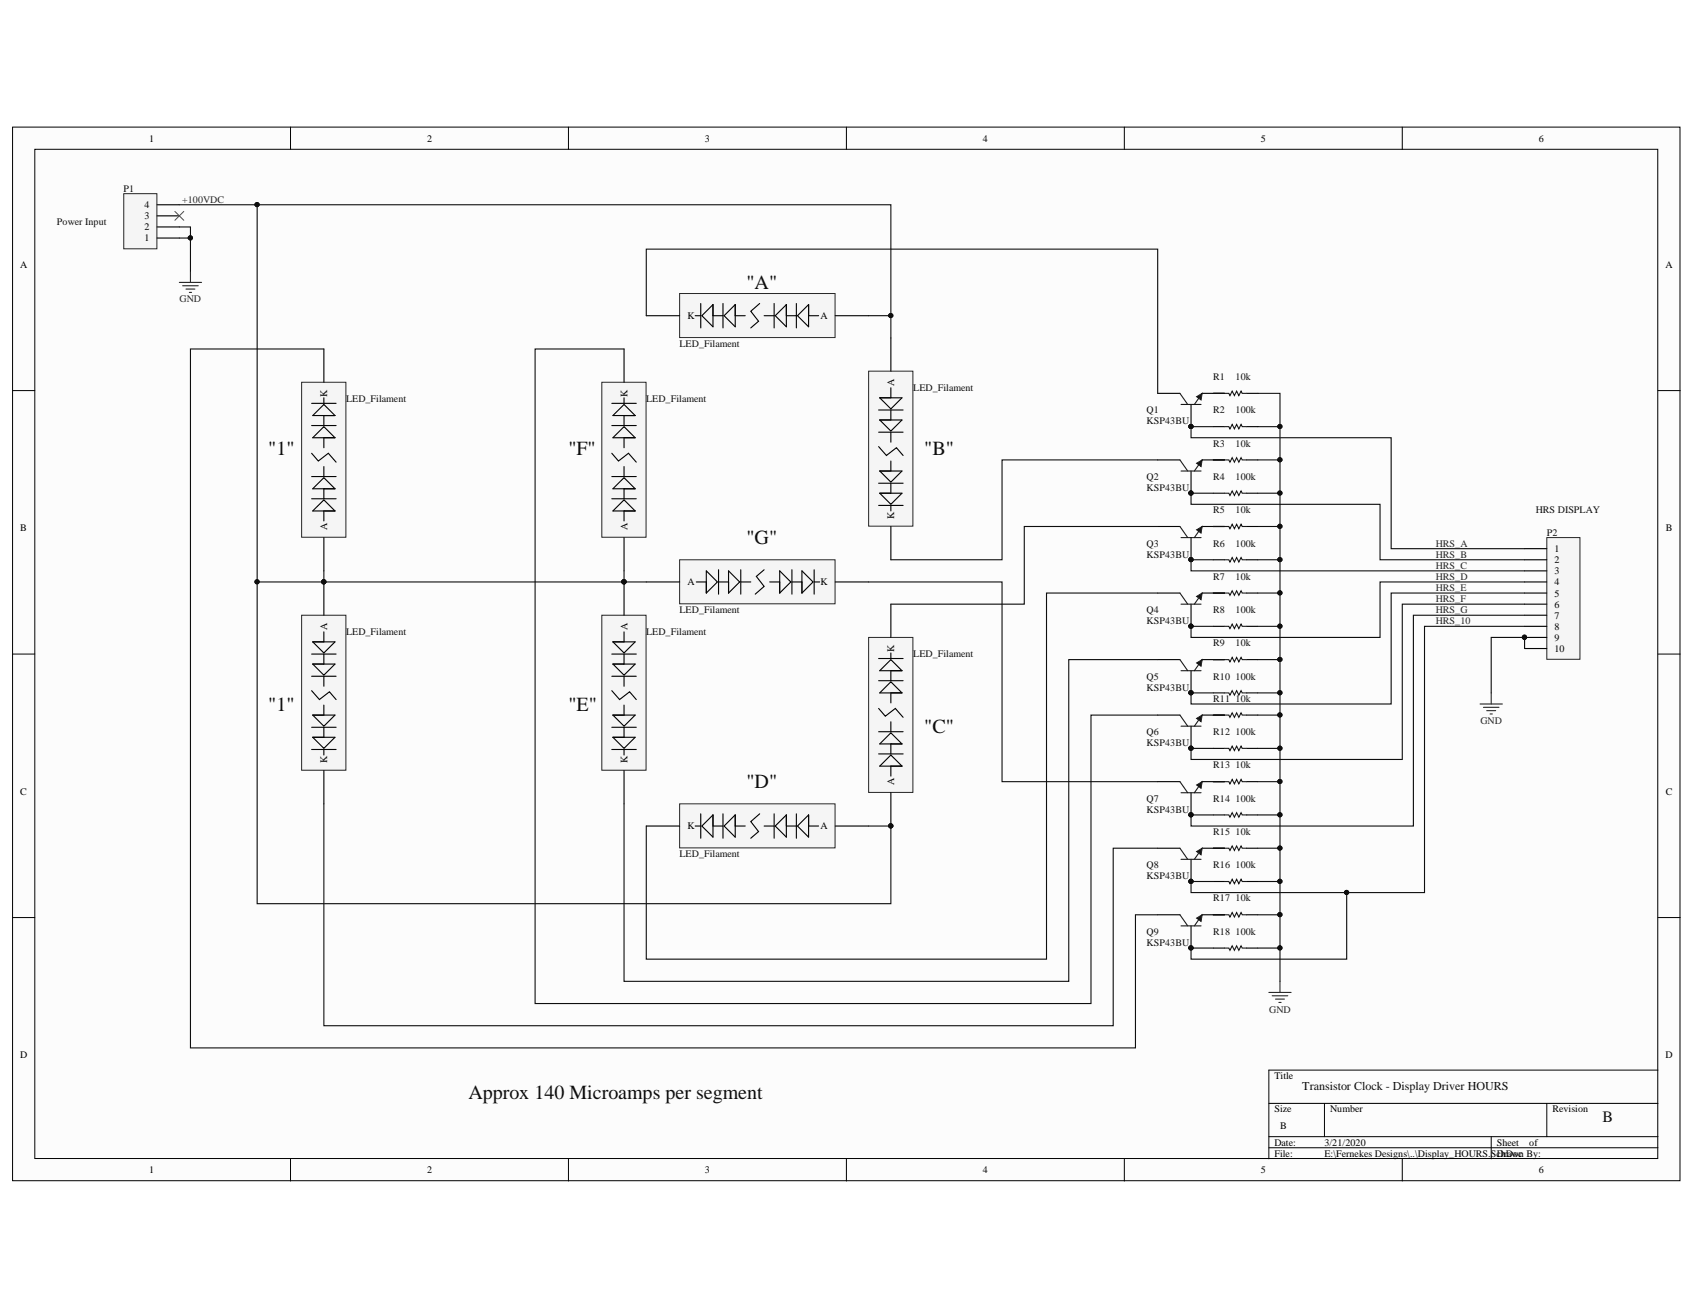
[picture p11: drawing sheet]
<svg xmlns="http://www.w3.org/2000/svg" width="279mm" height="216mm" viewBox="0 0 279 216" stroke-linecap="round" stroke-linejoin="round" font-family="sans-serif">
<g fill="#fcfcfc" stroke="#000" stroke-width=".17">
<path d="M2.1 21h275.2v173.9h-275.2z"/>
<path d="M5.7 24.6h267.9v166.6h-267.9z"/>
</g>
<g fill="none" stroke="#000" stroke-width=".17">
<path d="M47.9 21v3.6M93.8 21v3.6M139.7 21v3.6M185.6 21v3.6M231.4 21v3.6M2.1 64.5h3.6M273.6 64.5h3.7M2.1 108h3.6M273.6 108h3.7M2.1 151.5h3.6M273.6 151.5h3.7M273.6 176.6h-64.2v14.7"/>
<path d="M47.9 191.3v3.6M93.8 191.3v3.6M139.7 191.3v3.6M185.6 191.3v3.6M209.4 182.1h64.2M209.4 187.6h64.2M209.4 189.5h64.2M218.6 182.1v5.5M231.4 191.3v3.6M246.1 187.6v3.7M255.3 182.1v5.5"/>
</g>
<path d="M99.3 101.6h7.3v25.5h-7.3z" fill="#f5f5f5" stroke="#262626" stroke-width=".17"/>
<g fill="none" stroke="#000" stroke-width=".18">
<path d="M103 96.1v5.5M101 114l1.3 1.5 1.6-1.3 1.1 1.3M101 108h4M101 111.6h4M101.2 105.9h3.6l-1.8 1.9zM101.2 109.6h3.6l-1.8 1.8zM101.2 118h3.6l-1.8 1.9zM103 104.3v1.6M103 108v1.6M103 111.6v1.7M103 116.4v1.6M101 123.7h4"/>
<path d="M101 120h4M101.2 121.7h3.6l-1.8 1.8zM103 120v1.7M103 123.7v.9M103 127.2v5.5"/>
</g>
<circle cx="103" cy="96" r=".35" fill="#0e0e0e" stroke="#0e0e0e" stroke-width=".17"/>
<path d="M20.4 32h5.5v9.1h-5.5z" fill="#f5f5f5" stroke="#262626" stroke-width=".17"/>
<path d="M25.9 39.3h3.7M25.9 37.5h3.7M25.9 35.6h3.7M25.9 33.8h3.7" fill="none" stroke="#000" stroke-width=".18"/>
<path d="M99.3 63.1h7.3v25.6h-7.3z" fill="#f5f5f5" stroke="#262626" stroke-width=".17"/>
<g fill="none" stroke="#000" stroke-width=".18">
<path d="M103 57.6v5.5M101 74.8l1.1 1.3 1.6-1.3 1.3 1.5M101 78.7h4M101 66.6h4M101 70.2h4M101.2 68.6l1.8-1.8 1.8 1.8zM101.2 72.3l1.8-1.9 1.8 1.9zM103 65.7v.9M103 68.6v1.6M103 72.3v1.6M103 77v1.7M101 82.3h4"/>
<path d="M101.2 84.3l1.8-1.8 1.8 1.8zM101.2 80.7l1.8-1.9 1.8 1.9zM103 80.7v1.6M103 84.3v1.7M103 88.7v5.5"/>
</g>
<path d="M112.2 92.4h25.6v7.3h-25.6z" fill="#f5f5f5" stroke="#262626" stroke-width=".17"/>
<g fill="none" stroke="#000" stroke-width=".18">
<path d="M106.7 96.1h5.5M114.9 96.1h1.7M116.6 94.2l1.8 1.9-1.8 1.8zM118.6 96.1h1.6M118.6 94v4.1M120.2 94.2l1.9 1.9-1.9 1.8zM122.3 96.1h1.6M122.3 94v4.1M126.1 94l-1.3 1.1 1.3 1.7-1.5 1.3M127 96.1h1.7M128.7 94.2l1.8 1.9-1.8 1.8zM130.7 96.1h1.6"/>
<path d="M130.7 94v4.1M132.3 94.2l1.9 1.9-1.9 1.8zM134.4 96.1h.9M134.4 94v4.1M137.8 96.1h5.6"/>
</g>
<path d="M112.2 132.7h25.6v7.3h-25.6z" fill="#f5f5f5" stroke="#262626" stroke-width=".17"/>
<g fill="none" stroke="#000" stroke-width=".18">
<path d="M106.7 136.3h5.5M114.7 136.3h.9M115.6 134.3v4.1M115.8 136.3l1.9-1.8v3.7zM117.7 136.3h1.6M119.3 134.3v4.1M119.5 136.3l1.8-1.8v3.7zM121.3 136.3h1.7M125.4 134.3l-1.5 1.3 1.3 1.7-1.3 1.1M126.1 136.3h1.7M127.8 134.3v4.1M127.9 136.3l1.9-1.8v3.7z"/>
<path d="M129.8 136.3h1.6M131.4 134.3v4.1M131.6 136.3l1.8-1.8v3.7zM133.4 136.3h1.7M137.8 136.3h5.6"/>
</g>
<path d="M143.4 105.2h7.3v25.6h-7.3z" fill="#f5f5f5" stroke="#262626" stroke-width=".17"/>
<g fill="none" stroke="#000" stroke-width=".18">
<path d="M147 99.7v5.5M145 116.9l1.1 1.3 1.7-1.3 1.2 1.5M145 108.7h4M145 112.4h4M145.2 110.7l1.8-1.8 1.9 1.8zM145.2 114.4l1.8-1.9 1.9 1.9zM147 107.8v.9M147 110.7v1.7M147 114.4v1.6M147 119.1v1.7M145 124.4h4M145 120.8h4"/>
<path d="M145.2 126.5l1.8-1.9 1.9 1.9zM145.2 122.8l1.8-1.8 1.9 1.8zM147 122.8v1.6M147 126.5v1.6M147 130.9v5.4"/>
</g>
<circle cx="147" cy="136.3" r=".35" fill="#0e0e0e" stroke="#0e0e0e" stroke-width=".17"/>
<path d="M143.4 61.3h7.3v25.5h-7.3z" fill="#f5f5f5" stroke="#262626" stroke-width=".17"/>
<g fill="none" stroke="#000" stroke-width=".18">
<path d="M147 55.8v5.5M145 73.7l1.3 1.5 1.6-1.3 1.1 1.3M145 67.7h4M145 71.3h4M145 79.8h4M145.2 65.7h3.7l-1.9 1.8zM145.2 69.3h3.7l-1.9 1.9zM145.2 77.7h3.7l-1.9 1.9zM147 64v1.7M147 67.7v1.6M147 71.3v1.7M147 76.1v1.6"/>
<path d="M147 79.8v1.6M145 83.4h4M145.2 81.4h3.7l-1.9 1.8zM147 83.4v.9M147 86.9v5.5"/>
</g>
<path d="M112.2 48.4h25.6v7.3h-25.6z" fill="#f5f5f5" stroke="#262626" stroke-width=".17"/>
<g fill="none" stroke="#000" stroke-width=".18">
<path d="M106.7 52.1h5.5M114.7 52.1h.9M115.6 50.1v4M115.8 52.1l1.9-1.8v3.6zM117.7 52.1h1.6M119.3 50.1v4M119.5 52.1l1.8-1.8v3.6zM121.3 52.1h1.7M125.4 50.1l-1.5 1.3 1.3 1.6-1.3 1.1M126.1 52.1h1.7M127.8 50.1v4M127.9 52.1l1.9-1.8v3.6z"/>
<path d="M129.8 52.1h1.6M131.4 50.1v4M131.6 52.1l1.8-1.8v3.6zM133.4 52.1h1.7M137.8 52.1h5.6M191.1 129h3.6M196.6 130.9v3.6M198.4 129h3.7M200.2 134.5h1.9M205.7 129h1.9M205.7 134.5h1.9"/>
</g>
<path d="M194.7 129l1.3 1.9M194.9 130.9h3.3M198.4 129l-1.3 1.9M202.1 129h.7l.2 .4 .3-.7 .4 .7 .4-.7 .4 .7 .3-.7 .2 .3h.7M202.1 134.5h.7l.2 .4 .3-.8 .4 .8 .4-.8 .4 .8 .3-.8 .2 .4h.7" fill="none" stroke="#1c1c1c" stroke-width=".18"/>
<path d="M29.6 46.6h3.7M30.1 47.2h2.6M30.7 47.7h1.5M31.2 48.3h.4M31.4 44.8v1.8M209.4 163.8h3.7M210 164.4h2.5M210.5 164.9h1.5M211.1 165.5h.3M211.2 162v1.8" fill="none" stroke="#262626" stroke-width=".18"/>
<circle cx="196.5" cy="134.5" r=".35" fill="#0e0e0e" stroke="#0e0e0e" stroke-width=".17"/>
<path d="M197.5 129.6l.9-.6-.2 1.1z" fill="#1c1c1c"/>
<path d="M197.5 129.6l.9-.6-.2 1.1z" fill="none" stroke="#1c1c1c" stroke-width=".17"/>
<g fill="#0e0e0e" stroke="#0e0e0e" stroke-width=".17">
<circle cx="196.5" cy="134.5" r=".35"/>
<circle cx="196.5" cy="123.5" r=".35"/>
</g>
<path d="M191.1 118h3.6M196.6 119.9v3.6M198.4 118h3.7M205.7 118h1.9M200.2 123.5h1.9M205.7 123.5h1.9" fill="none" stroke="#000" stroke-width=".18"/>
<path d="M194.7 118l1.3 1.9M194.9 119.9h3.3M198.4 118l-1.3 1.9M202.1 118h.7l.2 .4 .3-.7 .4 .7 .4-.7 .4 .7 .3-.7 .2 .3h.7M202.1 123.5h.7l.2 .4 .3-.7 .4 .7 .4-.7 .4 .7 .3-.7 .2 .3h.7" fill="none" stroke="#1c1c1c" stroke-width=".18"/>
<path d="M197.5 118.6l.9-.6-.2 1.1z" fill="#1c1c1c"/>
<path d="M197.5 118.6l.9-.6-.2 1.1z" fill="none" stroke="#1c1c1c" stroke-width=".17"/>
<g fill="#0e0e0e" stroke="#0e0e0e" stroke-width=".17">
<circle cx="196.5" cy="123.5" r=".35"/>
<circle cx="196.5" cy="114.3" r=".35"/>
</g>
<path d="M191.1 108.9h3.6M196.6 110.7v3.7M198.4 108.9h3.7M200.2 114.4h1.9M205.7 108.9h1.9M205.7 114.4h1.9" fill="none" stroke="#000" stroke-width=".18"/>
<path d="M194.7 108.9l1.3 1.8M194.9 110.7h3.3M198.4 108.9l-1.3 1.8M202.1 108.9h.7l.2 .3 .3-.7 .4 .7 .4-.7 .4 .7 .3-.7 .2 .4h.7M202.1 114.4h.7l.2 .3 .3-.7 .4 .7 .4-.7 .4 .7 .3-.7 .2 .4h.7" fill="none" stroke="#1c1c1c" stroke-width=".18"/>
<path d="M197.5 109.4l.9-.5-.2 1.1z" fill="#1c1c1c"/>
<path d="M197.5 109.4l.9-.5-.2 1.1z" fill="none" stroke="#1c1c1c" stroke-width=".17"/>
<g fill="#0e0e0e" stroke="#0e0e0e" stroke-width=".17">
<circle cx="196.5" cy="114.3" r=".35"/>
<circle cx="196.5" cy="103.4" r=".35"/>
</g>
<path d="M191.1 97.9h3.6M196.6 99.7v3.7M198.4 97.9h3.7M205.7 97.9h1.9M200.2 103.4h1.9M205.7 103.4h1.9" fill="none" stroke="#000" stroke-width=".18"/>
<path d="M194.7 97.9l1.3 1.8M194.9 99.7h3.3M198.4 97.9l-1.3 1.8M202.1 97.9h.7l.2 .4 .3-.8 .4 .8 .4-.8 .4 .8 .3-.8 .2 .4h.7M202.1 103.4h.7l.2 .4 .3-.8 .4 .8 .4-.8 .4 .8 .3-.8 .2 .4h.7" fill="none" stroke="#1c1c1c" stroke-width=".18"/>
<path d="M197.5 98.4l.9-.5-.2 1.1z" fill="#1c1c1c"/>
<path d="M197.5 98.4l.9-.5-.2 1.1z" fill="none" stroke="#1c1c1c" stroke-width=".17"/>
<g fill="#0e0e0e" stroke="#0e0e0e" stroke-width=".17">
<circle cx="196.5" cy="103.4" r=".35"/>
<circle cx="196.5" cy="92.4" r=".35"/>
</g>
<path d="M191.1 86.9h3.6M196.6 88.7v3.7M198.4 86.9h3.7M200.2 92.4h1.9M205.7 86.9h1.9M205.7 92.4h1.9" fill="none" stroke="#000" stroke-width=".18"/>
<path d="M194.7 86.9l1.3 1.8M194.9 88.7h3.3M198.4 86.9l-1.3 1.8M202.1 86.9h.7l.2 .4 .3-.8 .4 .8 .4-.8 .4 .8 .3-.8 .2 .4h.7M202.1 92.4h.7l.2 .4 .3-.8 .4 .8 .4-.8 .4 .8 .3-.8 .2 .4h.7" fill="none" stroke="#1c1c1c" stroke-width=".18"/>
<path d="M197.5 87.5l.9-.6-.2 1.1z" fill="#1c1c1c"/>
<path d="M197.5 87.5l.9-.6-.2 1.1z" fill="none" stroke="#1c1c1c" stroke-width=".17"/>
<g fill="#0e0e0e" stroke="#0e0e0e" stroke-width=".17">
<circle cx="196.5" cy="92.4" r=".35"/>
<circle cx="196.5" cy="81.4" r=".35"/>
</g>
<path d="M191.1 75.9h3.6M196.6 77.7v3.7M198.4 75.9h3.7M205.7 75.9h1.9M200.2 81.4h1.9M205.7 81.4h1.9" fill="none" stroke="#000" stroke-width=".18"/>
<path d="M194.7 75.9l1.3 1.8M194.9 77.7h3.3M198.4 75.9l-1.3 1.8M202.1 75.9h.7l.2 .4 .3-.8 .4 .8 .4-.8 .4 .8 .3-.8 .2 .4h.7M202.1 81.4h.7l.2 .4 .3-.8 .4 .8 .4-.8 .4 .8 .3-.8 .2 .4h.7" fill="none" stroke="#1c1c1c" stroke-width=".18"/>
<path d="M197.5 76.5l.9-.6-.2 1.1z" fill="#1c1c1c"/>
<path d="M197.5 76.5l.9-.6-.2 1.1z" fill="none" stroke="#1c1c1c" stroke-width=".17"/>
<g fill="#0e0e0e" stroke="#0e0e0e" stroke-width=".17">
<circle cx="196.5" cy="81.4" r=".35"/>
<circle cx="196.5" cy="70.4" r=".35"/>
</g>
<path d="M191.1 64.9h3.6M196.6 66.8v3.6M198.4 64.9h3.7M200.2 70.4h1.9M205.7 64.9h1.9M205.7 70.4h1.9" fill="none" stroke="#000" stroke-width=".18"/>
<path d="M194.7 64.9l1.3 1.9M194.9 66.8h3.3M198.4 64.9l-1.3 1.9M202.1 64.9h.7l.2 .4 .3-.7 .4 .7 .4-.7 .4 .7 .3-.7 .2 .3h.7M202.1 70.4h.7l.2 .4 .3-.7 .4 .7 .4-.7 .4 .7 .3-.7 .2 .3h.7" fill="none" stroke="#1c1c1c" stroke-width=".18"/>
<path d="M197.5 65.5l.9-.6-.2 1.1z" fill="#1c1c1c"/>
<path d="M197.5 65.5l.9-.6-.2 1.1z" fill="none" stroke="#1c1c1c" stroke-width=".17"/>
<circle cx="196.5" cy="70.4" r=".35" fill="#0e0e0e" stroke="#0e0e0e" stroke-width=".17"/>
<path d="M244.3 116.2h3.6M244.8 116.8h2.6M245.4 117.3h1.4M245.9 117.9h.4M246.1 114.4v1.8" fill="none" stroke="#262626" stroke-width=".18"/>
<path d="M49.8 63.1h7.3v25.6h-7.3z" fill="#f5f5f5" stroke="#262626" stroke-width=".17"/>
<g fill="none" stroke="#000" stroke-width=".18">
<path d="M53.4 57.6v5.5M51.4 74.8l1.1 1.3 1.7-1.3 1.3 1.5M51.4 78.7h4.1M51.4 66.6h4.1M51.4 70.2h4.1M51.6 68.6l1.8-1.8 1.9 1.8zM51.6 72.3l1.8-1.9 1.9 1.9zM53.4 65.7v.9M53.4 68.6v1.6M53.4 72.3v1.6M53.4 77v1.7M51.4 82.3h4.1"/>
<path d="M51.6 84.3l1.8-1.8 1.9 1.8zM51.6 80.7l1.8-1.9 1.9 1.9zM53.4 80.7v1.6M53.4 84.3v1.7M53.4 88.7v5.5"/>
</g>
<path d="M49.8 101.6h7.3v25.5h-7.3z" fill="#f5f5f5" stroke="#262626" stroke-width=".17"/>
<g fill="none" stroke="#000" stroke-width=".18">
<path d="M53.4 96.1v5.5M51.4 114l1.3 1.5 1.7-1.3 1.1 1.3M51.4 108h4.1M51.4 111.6h4.1M51.6 105.9h3.7l-1.9 1.9zM51.6 109.6h3.7l-1.9 1.8zM51.6 118h3.7l-1.9 1.9zM53.4 104.3v1.6M53.4 108v1.6M53.4 111.6v1.7M53.4 116.4v1.6M51.4 123.7h4.1"/>
<path d="M51.4 120h4.1M51.6 121.7h3.7l-1.9 1.8zM53.4 120v1.7M53.4 123.7v.9M53.4 127.2v5.5"/>
</g>
<circle cx="53.4" cy="96" r=".35" fill="#0e0e0e" stroke="#0e0e0e" stroke-width=".17"/>
<path d="M255.3 88.7h5.4v20.1h-5.4z" fill="#f5f5f5" stroke="#262626" stroke-width=".17"/>
<g fill="none" stroke="#000" stroke-width=".18">
<path d="M251.6 90.6h3.7M251.6 92.4h3.7M251.6 94.2h3.7M251.6 96.1h3.7M251.6 97.9h3.7M251.6 99.7h3.7M251.6 101.6h3.7M251.6 103.4h3.7M251.6 105.2h3.7M251.6 107h3.7M191.1 151h3.6M196.6 152.8v3.7"/>
<path d="M198.4 151h3.7M200.2 156.5h1.9M205.7 151h1.9M205.7 156.5h1.9"/>
</g>
<g fill="#0e0e0e" stroke="#0e0e0e" stroke-width=".17">
<circle cx="251.6" cy="105.2" r=".35"/>
<circle cx="196.5" cy="156.5" r=".35"/>
</g>
<path d="M194.7 151l1.3 1.8M194.9 152.8h3.3M198.4 151l-1.3 1.8M202.1 151h.7l.2 .4 .3-.8 .4 .8 .4-.8 .4 .8 .3-.8 .2 .4h.7M202.1 156.5h.7l.2 .4 .3-.8 .4 .8 .4-.8 .4 .8 .3-.8 .2 .4h.7" fill="none" stroke="#1c1c1c" stroke-width=".18"/>
<path d="M197.5 151.5l.9-.5-.2 1.1z" fill="#1c1c1c"/>
<path d="M197.5 151.5l.9-.5-.2 1.1z" fill="none" stroke="#1c1c1c" stroke-width=".17"/>
<g fill="#0e0e0e" stroke="#0e0e0e" stroke-width=".17">
<circle cx="196.5" cy="156.5" r=".35"/>
<circle cx="196.5" cy="145.5" r=".35"/>
</g>
<path d="M191.1 140h3.6M196.6 141.8v3.7M198.4 140h3.7M200.2 145.5h1.9M205.7 140h1.9M205.7 145.5h1.9" fill="none" stroke="#000" stroke-width=".18"/>
<path d="M194.7 140l1.3 1.8M194.9 141.8h3.3M198.4 140l-1.3 1.8M202.1 140h.7l.2 .4 .3-.8 .4 .8 .4-.8 .4 .8 .3-.8 .2 .4h.7M202.1 145.5h.7l.2 .4 .3-.8 .4 .8 .4-.8 .4 .8 .3-.8 .2 .4h.7" fill="none" stroke="#1c1c1c" stroke-width=".18"/>
<path d="M197.5 140.6l.9-.6-.2 1.1z" fill="#1c1c1c"/>
<path d="M197.5 140.6l.9-.6-.2 1.1z" fill="none" stroke="#1c1c1c" stroke-width=".17"/>
<g fill="#0e0e0e" stroke="#0e0e0e" stroke-width=".17">
<circle cx="196.5" cy="145.5" r=".35"/>
<circle cx="103" cy="96" r=".35"/>
<circle cx="211.2" cy="70.4" r=".35"/>
<circle cx="211.2" cy="134.5" r=".35"/>
<circle cx="211.2" cy="129" r=".35"/>
<circle cx="211.2" cy="123.5" r=".35"/>
<circle cx="211.2" cy="118" r=".35"/>
<circle cx="211.2" cy="114.3" r=".35"/>
<circle cx="211.2" cy="108.9" r=".35"/>
<circle cx="211.2" cy="103.4" r=".35"/>
<circle cx="211.2" cy="97.9" r=".35"/>
<circle cx="211.2" cy="92.4" r=".35"/>
<circle cx="211.2" cy="86.9" r=".35"/>
<circle cx="211.2" cy="81.4" r=".35"/>
<circle cx="211.2" cy="75.9" r=".35"/>
<circle cx="31.4" cy="39.3" r=".35"/>
<circle cx="196.5" cy="70.4" r=".35"/>
<circle cx="196.5" cy="81.4" r=".35"/>
<circle cx="196.5" cy="92.4" r=".35"/>
<circle cx="196.5" cy="103.4" r=".35"/>
<circle cx="196.5" cy="114.3" r=".35"/>
<circle cx="196.5" cy="123.5" r=".35"/>
<circle cx="196.5" cy="134.5" r=".35"/>
<circle cx="147" cy="52.1" r=".35"/>
<circle cx="251.6" cy="105.2" r=".35"/>
<circle cx="211.2" cy="151" r=".35"/>
<circle cx="211.2" cy="145.5" r=".35"/>
<circle cx="211.2" cy="140" r=".35"/>
<circle cx="211.2" cy="156.5" r=".35"/>
<circle cx="42.4" cy="96" r=".35"/>
<circle cx="53.4" cy="96" r=".35"/>
<circle cx="222.2" cy="147.3" r=".35"/>
<circle cx="196.5" cy="156.5" r=".35"/>
<circle cx="42.4" cy="33.8" r=".35"/>
<circle cx="147" cy="136.3" r=".35"/>
</g>
<g fill="none" stroke="#0e0e0e" stroke-width=".18">
<path d="M29.6 39.3h1.8v5.5M29.6 33.8h117.4v18.3M29.6 37.5h1.8v1.8M42.4 33.8v115.4h104.6v-12.9h-3.6M53.4 57.6h-22v115.4h156v-22h3.7M103 57.6h-14.7v108h91.7v-47.6h11.1M106.7 52.1v-11h84.4v23.8M143.4 52.1h3.6v3.7M191.1 75.9h-25.7v16.5h-18.4M200.2 70.4h-3.6v1.9h33v18.3h22M200.2 75.9h1.9M200.2 64.9h1.9"/>
<path d="M207.6 64.9h3.6v5.5h-3.6M207.6 75.9h3.6M211.2 70.4v91.6M53.4 94.2v1.9h-11M53.4 96.1h53.3M103 94.2v1.9M143.4 96.1h22v32.9h25.7M191.1 86.9h-22.1v12.8h-22M191.1 97.9h-18.4v60.4h-66v-22M200.2 81.4h-3.6v1.8h31.2v9.2h23.8M200.2 92.4h-3.6v1.8h55M200.2 97.9h1.9"/>
<path d="M200.2 86.9h1.9M207.6 97.9h3.6M207.6 86.9h3.6M207.6 92.4h3.6M207.6 81.4h3.6M251.6 96.1h-23.8v9.1h-31.2v-1.8h3.6M251.6 97.9h-22v18.3h-33v-1.8h3.6M251.6 99.7h-20.2v25.7h-34.8v-1.9h3.6M191.1 108.9h-14.7v53.1h-73.4v-29.3M200.2 118h1.9M200.2 108.9h1.9M207.6 118h3.6"/>
<path d="M207.6 108.9h3.6M207.6 114.4h3.6M207.6 103.4h3.6M251.6 101.6h-18.3v34.7h-36.7v-1.8h3.6M251.6 107v-1.8h-5.5v9.2M251.6 103.4h-16.5v43.9h-38.5v-1.8h3.6M53.4 132.7v36.6h130.3v-29.3h7.4M200.2 129h1.9M207.6 129h3.6M207.6 134.5h3.6M207.6 123.5h3.6M200.2 151h1.9"/>
<path d="M200.2 140h1.9M207.6 151h3.6M207.6 140h3.6M207.6 145.5h3.6M207.6 156.5h3.6M222.2 147.3v11h-25.6v-1.8h3.6"/>
</g>
<path d="M28.9 34.9l1.4 1.5M30.3 34.9l-1.4 1.5" fill="none" stroke="#4c4c4c" stroke-width=".17"/>
<g font-size="3.3" fill="#0e0e0e">
<text x="123.2" y="47.8">&quot;A&quot;</text>
<text x="44.3" y="75.2">&quot;1&quot;</text>
<text x="93.8" y="75.2">&quot;F&quot;</text>
<text x="152.5" y="75.2">&quot;B&quot;</text>
<text x="123.2" y="89.8">&quot;G&quot;</text>
<text x="44.3" y="117.3">&quot;1&quot;</text>
<text x="93.8" y="117.3">&quot;E&quot;</text>
<text x="152.5" y="121">&quot;C&quot;</text>
<text x="123.2" y="130.1">&quot;D&quot;</text>
<text x="77.3" y="181.4">Approx 140 Microamps per segment</text>
</g>
<text font-size="2.6" fill="#0e0e0e" x="264.5" y="185.2">B</text>
<text font-size="2" fill="#0e0e0e" x="214.9" y="179.9">Transistor Clock - Display Driver HOURS</text>
<g font-size="1.7">
<text x="24.6" y="23.4">1</text>
<text x="70.5" y="23.4">2</text>
<text x="116.3" y="23.4">3</text>
<text x="162.2" y="23.4">4</text>
<text x="208.1" y="23.4">5</text>
<text x="254" y="23.4">6</text>
<text x="23.8" y="34.4">4</text>
<text x="23.8" y="39.8">1</text>
<text x="23.8" y="38">2</text>
<text x="23.8" y="36.2">3</text>
<text x="3.3" y="44.2">A</text>
<text x="274.9" y="44.2">A</text>
<text x="113.5" y="52.7">K</text>
<text x="135.4" y="52.7">A</text>
<text x="54" y="65.6" transform="rotate(-90 54 65.6)">K</text>
<text x="103.5" y="65.6" transform="rotate(-90 103.5 65.6)">K</text>
<text x="147.6" y="63.8" transform="rotate(-90 147.6 63.8)">A</text>
<text x="3.3" y="87.7">B</text>
<text x="54" y="87.5" transform="rotate(-90 54 87.5)">A</text>
<text x="103.5" y="87.5" transform="rotate(-90 103.5 87.5)">A</text>
<text x="147.6" y="85.6" transform="rotate(-90 147.6 85.6)">K</text>
<text x="274.9" y="87.7">B</text>
<text x="256.5" y="91.1">1</text>
<text x="256.5" y="93">2</text>
<text x="256.5" y="94.8">3</text>
<text x="113.5" y="96.6">A</text>
<text x="135.4" y="96.6">K</text>
<text x="256.5" y="96.6">4</text>
<text x="256.5" y="98.5">5</text>
<text x="256.5" y="100.3">6</text>
<text x="54" y="104" transform="rotate(-90 54 104)">A</text>
<text x="103.5" y="104" transform="rotate(-90 103.5 104)">A</text>
<text x="147.6" y="107.7" transform="rotate(-90 147.6 107.7)">K</text>
<text x="256.5" y="102.1">7</text>
<text x="256.5" y="103.9">8</text>
<text x="256.5" y="105.8">9</text>
<text x="256.5" y="107.6">10</text>
<text x="54" y="125.9" transform="rotate(-90 54 125.9)">K</text>
<text x="103.5" y="125.9" transform="rotate(-90 103.5 125.9)">K</text>
<text x="3.3" y="131.2">C</text>
<text x="147.6" y="129.6" transform="rotate(-90 147.6 129.6)">A</text>
<text x="274.9" y="131.2">C</text>
<text x="113.5" y="136.9">K</text>
<text x="135.4" y="136.9">A</text>
<text x="3.3" y="174.7">D</text>
<text x="210.3" y="178.1">Title</text>
<text x="274.9" y="174.7">D</text>
<text x="210.3" y="183.6">Size</text>
<text x="219.5" y="183.6">Number</text>
<text x="256.2" y="183.6">Revision</text>
<text x="210.3" y="189.1">Date:</text>
<text x="210.3" y="190.9">File:</text>
<text x="211.2" y="186.4">B</text>
<text x="218.6" y="189.1">3/21/2020</text>
<text x="218.6" y="190.9">E:\Fernekes Designs\..\Display_HOURS.SchDoc</text>
<text x="247" y="189.1">Sheet</text>
<text x="247" y="190.9">Drawn By:</text>
<text x="252.4" y="189.1">of</text>
<text x="24.6" y="193.7">1</text>
<text x="70.5" y="193.7">2</text>
<text x="116.3" y="193.7">3</text>
<text x="162.2" y="193.7">4</text>
<text x="208.1" y="193.7">5</text>
<text x="254" y="193.7">6</text>
</g>
<g font-size="1.7" fill="#0e0e0e">
<text x="20.4" y="31.6">P1</text>
<text x="9.4" y="37.1">Power Input</text>
<text x="112.1" y="57.2">LED_Filament</text>
<text x="150.7" y="64.6">LED_Filament</text>
<text x="200.2" y="62.7">R1</text>
<text x="203.9" y="62.7">10k</text>
<text x="57.1" y="66.4">LED_Filament</text>
<text x="106.6" y="66.4">LED_Filament</text>
<text x="189.2" y="68.2">Q1</text>
<text x="189.2" y="70.1">KSP43BU</text>
<text x="200.2" y="68.2">R2</text>
<text x="203.9" y="68.2">100k</text>
<text x="200.2" y="73.7">R3</text>
<text x="203.9" y="73.7">10k</text>
<text x="189.2" y="79.2">Q2</text>
<text x="189.2" y="81.1">KSP43BU</text>
<text x="200.2" y="79.2">R4</text>
<text x="203.9" y="79.2">100k</text>
<text x="200.2" y="84.7">R5</text>
<text x="203.9" y="84.7">10k</text>
<text x="253.4" y="84.7">HRS DISPLAY</text>
<text x="255.3" y="88.4">P2</text>
<text x="189.2" y="90.2">Q3</text>
<text x="189.2" y="92">KSP43BU</text>
<text x="200.2" y="95.7">R7</text>
<text x="200.2" y="90.2">R6</text>
<text x="203.9" y="95.7">10k</text>
<text x="203.9" y="90.2">100k</text>
<text x="112.1" y="101.2">LED_Filament</text>
<text x="189.2" y="101.2">Q4</text>
<text x="200.2" y="101.2">R8</text>
<text x="203.9" y="101.2">100k</text>
<text x="57.1" y="104.9">LED_Filament</text>
<text x="106.6" y="104.9">LED_Filament</text>
<text x="189.2" y="103">KSP43BU</text>
<text x="200.2" y="106.7">R9</text>
<text x="203.9" y="106.7">10k</text>
<text x="150.7" y="108.5">LED_Filament</text>
<text x="189.2" y="112.2">Q5</text>
<text x="200.2" y="112.2">R10</text>
<text x="203.9" y="112.2">100k</text>
<text x="189.2" y="114">KSP43BU</text>
<text x="200.2" y="115.8">R11</text>
<text x="203.9" y="115.8">10k</text>
<text x="189.2" y="121.3">Q6</text>
<text x="189.2" y="123.2">KSP43BU</text>
<text x="200.2" y="121.3">R12</text>
<text x="203.9" y="121.3">100k</text>
<text x="200.2" y="126.8">R13</text>
<text x="203.9" y="126.8">10k</text>
<text x="189.2" y="132.3">Q7</text>
<text x="189.2" y="134.2">KSP43BU</text>
<text x="200.2" y="132.3">R14</text>
<text x="200.2" y="137.8">R15</text>
<text x="203.9" y="132.3">100k</text>
<text x="203.9" y="137.8">10k</text>
<text x="112.1" y="141.5">LED_Filament</text>
<text x="189.2" y="143.3">Q8</text>
<text x="200.2" y="143.3">R16</text>
<text x="203.9" y="143.3">100k</text>
<text x="189.2" y="145.2">KSP43BU</text>
<text x="200.2" y="148.8">R17</text>
<text x="203.9" y="148.8">10k</text>
<text x="189.2" y="154.3">Q9</text>
<text x="200.2" y="154.3">R18</text>
<text x="203.9" y="154.3">100k</text>
<text x="189.2" y="156.1">KSP43BU</text>
</g>
<g font-size="1.7" fill="#262626">
<text x="30.1" y="33.4">+100VDC</text>
<text x="29.6" y="49.9">GND</text>
<text x="236.9" y="90.2">HRS_A</text>
<text x="236.9" y="92">HRS_B</text>
<text x="236.9" y="93.9">HRS_C</text>
<text x="236.9" y="95.7">HRS_D</text>
<text x="236.9" y="97.5">HRS_E</text>
<text x="236.9" y="99.4">HRS_F</text>
<text x="236.9" y="101.2">HRS_G</text>
<text x="236.9" y="103">HRS_10</text>
<text x="244.3" y="119.5">GND</text>
<text x="209.5" y="167.1">GND</text>
</g>
</svg>
